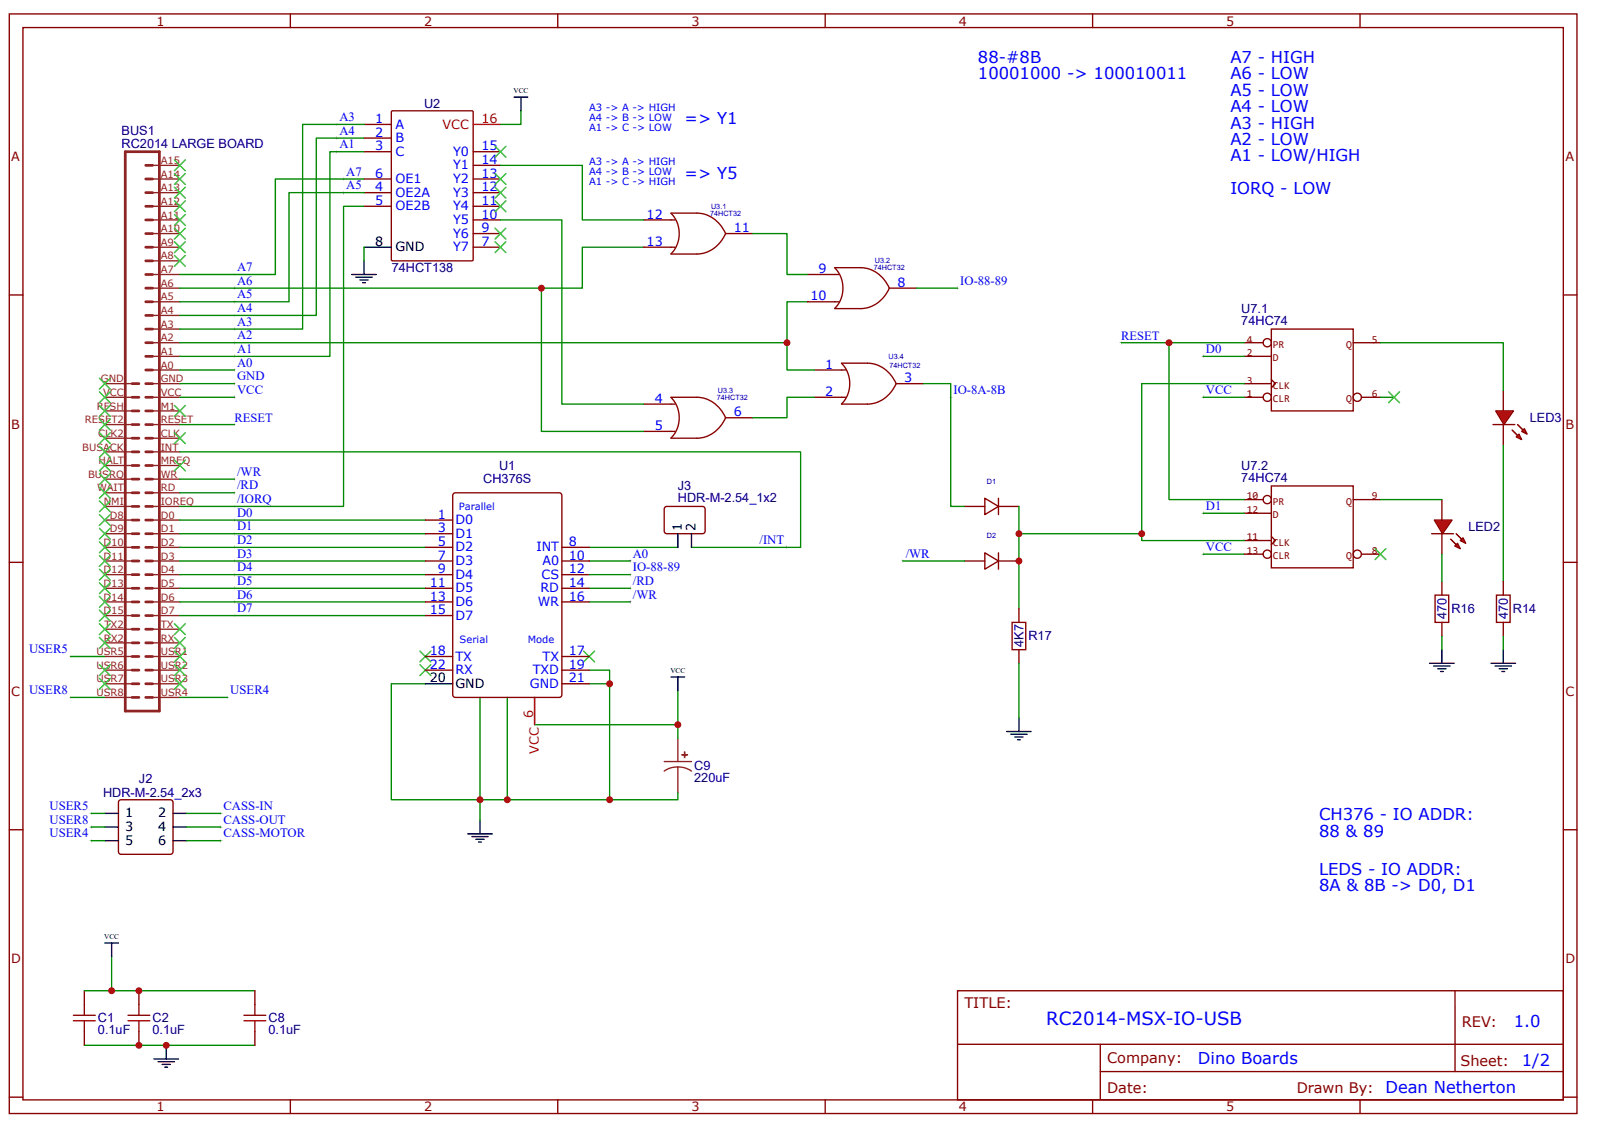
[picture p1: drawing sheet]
<svg xmlns="http://www.w3.org/2000/svg" width="297mm" height="210mm" viewBox="0 0 297 210" stroke-linecap="round" stroke-linejoin="round" font-family="sans-serif">
<g fill="none" stroke="#800" stroke-width=".25">
<path d="M1.7 2.6h290.7v203.9h-290.7zM4.3 5.1h285.5v198.8h-285.5zM53.8 2.6v2.5M103.4 2.6v2.5M153 2.6v2.5M202.6 2.6v2.5M252.1 2.6v2.5M67.5 23.1h5.1M67.5 25.6h5.1M67.5 28.1h5.1M67.5 35.7h5.1M67.5 38.2h5.1"/>
<path d="M67.5 33.2h5.1M72.6 20.6l14.9-.1 .2 .2v27.4l-.1 .2-14.8 .1-.2-.2zM87.7 28.1h5.1M87.7 35.7h5.1M87.7 38.2h5.1M87.7 33.2h5.1M87.7 30.7h5.1M124.4 39.5a5.4 5.4 0 0 1 0 7.6h4.8a6 6 0 0 0 5.3-3.8M124.4 39.5h4.8a6 6 0 0 1 5.3 3.8M1.7 54.7h2.6M87.7 45.8h5.1M87.7 43.3h5.1"/>
<path d="M87.7 40.8h5.1M119.3 45.8h5.9M119.3 40.8h5.9M134.5 43.3h5.1M149.7 50.9h5.8M149.7 56h5.8M164.9 53.4h5M164.9 53.4a6.1 6.1 0 0 0-5.3-3.8h-4.8a5.4 5.4 0 0 1-.1 7.6M164.9 53.4a6.1 6.1 0 0 1-5.3 3.8h-4.8M289.8 54.7h2.6M119.3 74.9h5.9M119.3 80h5.9"/>
<path d="M124.4 73.7a5.4 5.4 0 0 1 0 7.5M124.4 73.7h4.8a6 6 0 0 1 5.3 3.8M134.5 77.5h5.1M134.5 77.5a6.1 6.1 0 0 1-5.3 3.8h-4.8M151 68.6h5.8M151 73.7h5.8M166.1 71.1h5.1M166.1 71.1a6.1 6.1 0 0 0-5.3-3.8h-4.8a5.4 5.4 0 0 1 0 7.6M166.1 71.1a6.1 6.1 0 0 1-5.3 3.8h-4.8M78.9 96.4h5M78.9 99h5M84.1 91.5l.3-.1h19.3a.51 .51 0 0 1 .5 .5v36.9a.51 .51 0 0 1-.5 .5h-19.3a.51 .51 0 0 1-.5-.5v-36.9z"/>
<path d="M123.3 94l.3-.1h6.6a.51 .51 0 0 1 .5 .5v4.1a.51 .51 0 0 1-.5 .5h-6.6a.51 .51 0 0 1-.5-.5v-4.1zM1.7 104.3h2.6M78.9 101.5h5M78.9 104h5M78.9 106.5h5M78.9 109.1h5M78.9 111.6h5M78.9 114.1h5M104.2 101.5h5M104.2 104h5M104.2 106.5h5M104.2 109.1h5"/>
<path d="M104.2 111.6h5M266.1 110.3h2.5v5.1h-2.5zM267.3 107.8v2.5M267.3 115.4v2.5M289.8 104.3h2.6M78.9 121.7h5M78.9 124.3h5M104.2 121.7h5M104.2 124.3h5M104.2 126.8h5M1.7 153.8h2.6M22.1 148.4l.4-.1h9.1a.51 .51 0 0 1 .5 .5v9.1a.51 .51 0 0 1-.5 .5h-9.1a.51 .51 0 0 1-.5-.5v-9.1z"/>
<path d="M289.8 153.8h2.6M15.6 183.7v2.5M15.6 191.3v2.5M25.8 183.7v2.5M25.8 191.3v2.5M47.3 183.7v2.5M47.3 191.3v2.5M177.5 183.7h112.3v20.2h-112.3zM177.6 193.6h112.1M204 198.7h85.7M204 193.6v10.1M269.8 183.7v15"/>
<path d="M1.7 203.4h2.6M53.8 203.9v2.6M103.4 203.9v2.6M153 203.9v2.6M202.6 203.9v2.6M252.1 203.9v2.6M289.8 203.4h2.6"/>
</g>
<g fill="none" stroke="#8d2323" stroke-width=".51">
<path d="M23.2 28.1h6.3v103.7h-6.3zM27 35.7h1.3M27 33.2h1.3M27 30.7h1.3M27 38.2h1.3M27 40.8h1.3M27 43.3h1.3M27 45.8h1.3M27 48.4h1.3M27 50.9h1.3M27 53.4h1.3M27 58.5h1.3"/>
<path d="M27 56h1.3M24.5 71.1h1.3M24.5 73.7h1.3M24.5 76.2h1.3M24.5 78.7h1.3M27 61h1.3M27 66.1h1.3M27 63.5h1.3M27 68.6h1.3M27 71.1h1.3M27 73.7h1.3M27 76.2h1.3"/>
<path d="M27 78.7h1.3M24.5 86.3h1.3M24.5 83.8h1.3M24.5 81.3h1.3M24.5 91.4h1.3M24.5 88.8h1.3M24.5 93.9h1.3M24.5 96.4h1.3M24.5 99h1.3M27 86.3h1.3M27 83.8h1.3M27 81.3h1.3"/>
<path d="M27 91.4h1.3M27 88.8h1.3M27 93.9h1.3M27 96.4h1.3M27 99h1.3M24.5 101.5h1.3M24.5 104h1.3M24.5 111.6h1.3M24.5 109.1h1.3M24.5 106.5h1.3M24.5 116.7h1.3M24.5 114.1h1.3"/>
<path d="M24.5 119.2h1.3M27 101.5h1.3M27 104h1.3M27 111.6h1.3M27 109.1h1.3M27 106.5h1.3M27 116.7h1.3M27 114.1h1.3M27 119.2h1.3M24.5 121.7h1.3M24.5 124.3h1.3M24.5 126.8h1.3"/>
<path d="M24.5 129.3h1.3M27 121.7h1.3M27 124.3h1.3M27 126.8h1.3M27 129.3h1.3"/>
</g>
<g fill="none" stroke="#8d2323" stroke-width=".25">
<path d="M28.3 30.7h5M28.3 33.2h5M28.3 35.7h5M28.3 38.2h5M28.3 40.8h5M28.3 43.3h5M28.3 45.8h5M28.3 48.4h5M28.3 50.9h5M28.3 53.4h5M28.3 56h5M28.3 58.5h5"/>
<path d="M19.4 71.1h5.1M19.4 73.7h5.1M19.4 76.2h5.1M19.4 78.7h5.1M28.3 61h5M28.3 63.5h5M28.3 66.1h5M28.3 68.6h5M28.3 71.1h5M28.3 73.7h5M28.3 76.2h5M28.3 78.7h5"/>
<path d="M19.4 81.3h5.1M19.4 83.8h5.1M19.4 86.3h5.1M19.4 88.8h5.1M19.4 91.4h5.1M19.4 93.9h5.1M19.4 96.4h5.1M19.4 99h5.1M28.3 81.3h5M28.3 83.8h5M28.3 86.3h5M28.3 88.8h5"/>
<path d="M28.3 91.4h5M28.3 93.9h5M28.3 96.4h5M28.3 99h5M19.4 101.5h5.1M19.4 104h5.1M19.4 106.5h5.1M19.4 109.1h5.1M19.4 111.6h5.1M19.4 114.1h5.1M19.4 116.7h5.1M19.4 119.2h5.1"/>
<path d="M28.3 101.5h5M28.3 104h5M28.3 106.5h5M28.3 109.1h5M28.3 111.6h5M28.3 114.1h5M28.3 116.7h5M28.3 119.2h5M19.4 121.7h5.1M19.4 124.3h5.1M19.4 126.8h5.1M19.4 129.3h5.1"/>
<path d="M28.3 121.7h5M28.3 124.3h5M28.3 126.8h5M28.3 129.3h5"/>
</g>
<g fill="none" stroke="#000" stroke-width=".25">
<path d="M95.3 18h2.5M96.6 18v2.5M65.2 50.9h4.6M66 51.4h3M66.7 51.9h1.5M67.2 52.4h.5M67.5 45.8h5.1M67.5 48.4v2.5M125.7 99v2.5M128.2 99v2.5M78.9 126.8h5M19.4 150.8h2.6"/>
<path d="M19.4 153.3h2.6M19.4 155.9h2.6M32.1 150.8h2.5M32.1 153.3h2.5M32.1 155.9h2.5M86.7 154.6h4.6M87.5 155.1h3M88.2 155.6h1.6M88.7 156.1h.5M89 152.1v2.5M19.4 174.8h2.6M20.7 174.8v2.6"/>
<path d="M28.5 196.3h4.6M29.3 196.9h3M30.1 197.4h1.5M30.6 197.9h.5M30.8 193.8v2.5"/>
</g>
<path d="M87.7 23.1h5.1M99.1 129.3v5.1" fill="none" stroke="#f00" stroke-width=".25"/>
<g fill="none" stroke="#080" stroke-width=".25">
<path d="M67.5 33.2h-16.5v17.7h-17.7M67.5 23.1h-11.4v37.9h-22.8M67.5 35.7h-13.9v20.3h-20.3M67.5 38.2h-3.8v55.7h-30.4M67.5 25.6h-8.9v32.9h-25.3M92.8 30.7h15.2v10.1h11.3M96.6 20.5v2.6h-3.8M67.5 45.8v2.6M119.3 45.8h-11.3v7.6h-74.7M149.7 56h-3.8v7.5h-112.6M33.3 73.7h10.2M33.3 71.1h10.2"/>
<path d="M33.3 68.6h10.2M33.3 78.7h10.2M207.9 63.5h22.7M216.7 63.5v29.1h13.9M223.1 73.7h7.5M223.1 66.1h7.5M230.6 71.1h-18.9v29.1h18.9M255.9 73.7h2.6M33.3 83.8h115.1v17.7h-20.2M33.3 88.8h10.2M33.3 91.4h10.2M33.3 96.4h45.6"/>
<path d="M33.3 99h45.6M223.1 95.2h7.5M33.3 104h45.6M33.3 101.5h45.6M33.3 111.6h45.6M33.3 109.1h45.6M33.3 106.5h45.6M33.3 114.1h45.6M109.2 104h7.6M109.2 101.5h16.5M109.2 111.6h7.6M109.2 109.1h7.6"/>
<path d="M223.1 102.8h7.5M13.1 121.7h6.3M13.1 129.3h6.3M33.3 129.3h8.9M78.9 126.8h-6.3v21.5h16.4v3.8M94.1 129.3v19M109.2 126.8h3.8v21.5h-24v-19M109.2 124.3h3.8v2.5M125.7 128v6.4h-26.6v-5.1M16.9 150.8h2.5M16.9 153.3h2.5M16.9 155.9h2.5"/>
<path d="M34.6 150.8h6.3M34.6 153.3h6.3M34.6 155.9h6.3M20.7 177.4v6.3h-5.1M15.6 193.8h31.7M20.7 183.7h26.6"/>
</g>
<g fill="#000">
<path d="M32.3 39.8l2.1 2zM32.3 41.8l2.1-2z"/>
<path d="M32.3 37.2l2.1 2.1zM34.4 37.2l-2.1 2.1z"/>
<path d="M32.3 34.7l2.1 2zM34.4 34.7l-2.1 2z"/>
<path d="M32.3 32.2l2.1 2zM34.4 32.2l-2.1 2z"/>
<path d="M32.3 29.6l2.1 2.1zM32.3 31.7l2.1-2.1z"/>
<path d="M91.8 34.7l2 2zM93.8 34.7l-2 2z"/>
<path d="M91.8 37.2l2 2.1zM93.8 37.2l-2 2.1z"/>
<path d="M91.8 27.1l2 2zM91.8 29.1l2-2z"/>
<path d="M91.8 32.2l2 2zM93.8 32.2l-2 2z"/>
<path d="M32.3 47.4l2.1 2zM34.4 47.4l-2.1 2z"/>
<path d="M32.3 44.8l2.1 2zM34.4 44.8l-2.1 2z"/>
<path d="M32.3 42.3l2.1 2zM34.4 42.3l-2.1 2z"/>
<path d="M43.5 55.7v.5zM43.2 56h.5z"/>
<path d="M43.5 53.2v.5zM43.2 53.4h.5z"/>
<path d="M43.5 50.6v.5zM43.2 50.9h.5z"/>
<path d="M43.5 58.2v.5zM43.2 58.5h.5z"/>
<path d="M91.8 42.3l2 2zM93.8 42.3l-2 2z"/>
<path d="M18.4 77.7l2 2zM20.4 77.7l-2 2z"/>
<path d="M18.4 75.2l2 2zM20.4 75.2l-2 2z"/>
<path d="M18.4 70.1l2 2zM20.4 70.1l-2 2z"/>
<path d="M18.4 72.7l2 2zM20.4 72.7l-2 2z"/>
<path d="M32.3 75.2l2.1 2zM34.4 75.2l-2.1 2z"/>
<path d="M43.5 70.9v.5zM43.2 71.1h.5z"/>
<path d="M43.5 68.4v.5zM43.2 68.6h.5z"/>
<path d="M43.5 65.8v.5zM43.2 66.1h.5z"/>
<path d="M43.5 63.3v.5zM43.2 63.5h.5z"/>
<path d="M43.5 60.8v.5zM43.2 61h.5z"/>
<path d="M43.5 73.4v.5zM43.2 73.7h.5z"/>
<path d="M43.5 78.5v.5zM43.2 78.7h.5z"/>
<path d="M207.9 63.3v.5zM207.6 63.5h.5z"/>
<path d="M223.1 65.8v.5zM222.8 66.1h.5z"/>
<path d="M223.1 73.4v.5zM222.8 73.7h.5z"/>
<path d="M18.4 97.9l2 2.1zM20.4 97.9l-2 2.1z"/>
<path d="M18.4 95.4l2 2zM20.4 95.4l-2 2z"/>
<path d="M18.4 92.9l2 2zM20.4 92.9l-2 2z"/>
<path d="M18.4 90.4l2 2zM20.4 90.4l-2 2z"/>
<path d="M18.4 87.8l2 2.1zM20.4 87.8l-2 2.1z"/>
<path d="M18.4 85.3l2 2zM20.4 85.3l-2 2z"/>
<path d="M18.4 82.8l2 2zM20.4 82.8l-2 2z"/>
<path d="M18.4 80.2l2 2.1zM20.4 80.2l-2 2.1z"/>
<path d="M32.3 85.3l2.1 2zM32.3 87.3l2.1-2z"/>
<path d="M32.3 80.2l2.1 2.1zM34.4 80.2l-2.1 2.1z"/>
<path d="M43.5 88.6v.5zM43.2 88.8h.5z"/>
<path d="M43.5 91.1v.5zM43.2 91.4h.5z"/>
<path d="M43.5 93.6v.6zM43.2 93.9h.5z"/>
<path d="M43.5 96.2v.5zM43.2 96.4h.5z"/>
<path d="M43.5 98.7v.5zM43.2 99h.5z"/>
<path d="M223.1 94.9v.5zM222.8 95.2h.5z"/>
<path d="M18.4 113.1l2 2zM20.4 113.1l-2 2z"/>
<path d="M18.4 110.6l2 2zM18.4 112.6l2-2z"/>
<path d="M18.4 108.1l2 2zM20.4 108.1l-2 2z"/>
<path d="M18.4 105.5l2 2.1zM20.4 105.5l-2 2.1z"/>
<path d="M18.4 103l2 2zM20.4 103l-2 2z"/>
<path d="M18.4 100.5l2 2zM20.4 100.5l-2 2z"/>
<path d="M18.4 118.2l2 2zM20.4 118.2l-2 2z"/>
<path d="M18.4 115.7l2 2zM20.4 115.7l-2 2z"/>
<path d="M32.3 115.7l2.1 2zM34.4 115.7l-2.1 2z"/>
<path d="M32.3 118.2l2.1 2zM34.4 118.2l-2.1 2z"/>
<path d="M43.5 101.2v.5zM43.2 101.5h.5z"/>
<path d="M43.5 103.8v.5zM43.2 104h.5z"/>
<path d="M43.5 106.3v.5zM43.2 106.5h.5z"/>
<path d="M43.5 108.8v.5zM43.2 109.1h.5z"/>
<path d="M43.5 111.4v.5zM43.2 111.6h.5z"/>
<path d="M43.5 113.9v.5zM43.2 114.1h.5z"/>
<path d="M116.8 103.8v.5zM116.6 104h.5z"/>
<path d="M116.8 111.4v.5zM116.6 111.6h.5z"/>
<path d="M116.8 108.8v.5zM116.6 109.1h.5z"/>
<path d="M145.9 101.2v.5zM145.7 101.5h.5z"/>
<path d="M223.1 102.5v.5zM222.8 102.8h.5z"/>
<path d="M254.9 101.7l2.1 2.1zM257 101.7l-2.1 2.1z"/>
<path d="M13.1 121.5v.5zM12.9 121.7h.5z"/>
<path d="M13.1 129.1v.5zM12.9 129.3h.5z"/>
<path d="M18.4 125.8l2 2zM20.4 125.8l-2 2z"/>
<path d="M18.4 123.2l2 2.1zM18.4 125.3l2-2.1z"/>
<path d="M32.3 120.7l2.1 2zM34.4 120.7l-2.1 2z"/>
<path d="M32.3 123.2l2.1 2.1zM34.4 123.2l-2.1 2.1z"/>
<path d="M32.3 125.8l2.1 2zM34.4 125.8l-2.1 2z"/>
<path d="M42.2 129.1v.5zM41.9 129.3h.5z"/>
<path d="M77.9 120.7l2 2zM79.9 120.7l-2 2z"/>
<path d="M77.9 123.2l2 2.1zM77.9 125.3l2-2.1z"/>
<path d="M108.2 120.7l2 2zM110.2 120.7l-2 2z"/>
<path d="M16.9 155.6v.5zM16.6 155.9h.6z"/>
<path d="M16.9 153.1v.5zM16.6 153.3h.6z"/>
<path d="M16.9 150.6v.5zM16.6 150.8h.6z"/>
<path d="M40.9 150.6v.5zM40.7 150.8h.5z"/>
<path d="M40.9 153.1v.5zM40.7 153.3h.5z"/>
<path d="M40.9 155.6v.5zM40.7 155.9h.5z"/>
</g>
<g fill="none" stroke="#3c3" stroke-width=".25">
<path d="M32.3 39.8l2.1 2M32.3 37.2l2.1 2.1M32.3 34.7l2.1 2M32.3 32.2l2.1 2M32.3 29.6l2.1 2.1M34.4 39.8l-2.1 2M34.4 37.2l-2.1 2.1M34.4 34.7l-2.1 2M34.4 32.2l-2.1 2M34.4 29.6l-2.1 2.1M91.8 34.7l2 2M91.8 37.2l2 2.1"/>
<path d="M91.8 27.1l2 2M91.8 32.2l2 2M93.8 34.7l-2 2M93.8 37.2l-2 2.1M93.8 32.2l-2 2M93.8 27.1l-2 2M32.3 47.4l2.1 2M32.3 44.8l2.1 2M32.3 42.3l2.1 2M34.4 47.4l-2.1 2M34.4 44.8l-2.1 2M34.4 42.3l-2.1 2"/>
<path d="M91.8 42.3l2 2M93.8 42.3l-2 2M18.4 77.7l2 2M18.4 75.2l2 2M18.4 70.1l2 2M18.4 72.7l2 2M20.4 77.7l-2 2M20.4 75.2l-2 2M20.4 70.1l-2 2M20.4 72.7l-2 2M32.3 75.2l2.1 2M34.4 75.2l-2.1 2"/>
<path d="M18.4 97.9l2 2.1M18.4 95.4l2 2M18.4 92.9l2 2M18.4 90.4l2 2M18.4 87.8l2 2.1M18.4 85.3l2 2M18.4 82.8l2 2M18.4 80.2l2 2.1M20.4 97.9l-2 2.1M20.4 95.4l-2 2M20.4 92.9l-2 2M20.4 90.4l-2 2"/>
<path d="M20.4 87.8l-2 2.1M20.4 85.3l-2 2M20.4 82.8l-2 2M20.4 80.2l-2 2.1M32.3 85.3l2.1 2M32.3 80.2l2.1 2.1M34.4 85.3l-2.1 2M34.4 80.2l-2.1 2.1M18.4 113.1l2 2M18.4 110.6l2 2M18.4 108.1l2 2M18.4 105.5l2 2.1"/>
<path d="M18.4 103l2 2M18.4 100.5l2 2M18.4 118.2l2 2M18.4 115.7l2 2M20.4 113.1l-2 2M20.4 110.6l-2 2M20.4 108.1l-2 2M20.4 105.5l-2 2.1M20.4 103l-2 2M20.4 100.5l-2 2M20.4 118.2l-2 2M20.4 115.7l-2 2"/>
<path d="M32.3 115.7l2.1 2M32.3 118.2l2.1 2M34.4 115.7l-2.1 2M34.4 118.2l-2.1 2M254.9 101.7l2.1 2.1M257 101.7l-2.1 2.1M18.4 125.8l2 2M18.4 123.2l2 2.1M20.4 125.8l-2 2M20.4 123.2l-2 2.1M32.3 120.7l2.1 2M32.3 123.2l2.1 2.1"/>
<path d="M32.3 125.8l2.1 2M34.4 120.7l-2.1 2M34.4 123.2l-2.1 2.1M34.4 125.8l-2.1 2M77.9 120.7l2 2M77.9 123.2l2 2.1M79.9 120.7l-2 2M79.9 123.2l-2 2.1M108.2 120.7l2 2M110.2 120.7l-2 2"/>
</g>
<path d="M13.6 189.3h4.1M13.6 188.3h4.1M15.6 186.2v2.1M15.6 189.3v2M23.7 189.3h4.1M23.7 188.3h4.1M25.8 186.2v2.1M25.8 189.3v2M45.2 189.3h4.1M45.2 188.3h4.1M47.3 186.2v2.1M47.3 189.3v2" fill="none" stroke="#a00000" stroke-width=".25"/>
<g fill="none" stroke="#840000" stroke-width=".25">
<path d="M230.6 73.7h3.6M230.6 66.1h5.1M230.6 71.1h5.1M230.6 63.5h3.6M235.7 61h15.2v15.2h-15.2zM235.7 70.4l.8 .7-.8 .8M250.9 63.5h5M252.4 73.7h3.5M230.6 92.6h3.6M230.6 95.2h5.1M235.7 90.1h15.2v15.2h-15.2zM235.7 99.5l.8 .7-.8 .8"/>
<path d="M250.9 92.6h5M230.6 100.2h5.1M230.6 102.8h3.6M252.4 102.8h3.5"/>
<circle cx="234.9" cy="73.7" r=".76"/>
<circle cx="234.9" cy="63.5" r=".76"/>
<circle cx="251.6" cy="73.7" r=".76"/>
<circle cx="234.9" cy="92.6" r=".76"/>
<circle cx="234.9" cy="102.8" r=".76"/>
<circle cx="251.6" cy="102.8" r=".76"/>
</g>
<path d="M265.9 96.4h3.3l-1.8 2.6z" fill="#f00"/>
<path d="M265.4 99h4.1M265.9 96.4h3.3l-1.8 2.6z" fill="none" stroke="#800" stroke-width=".25"/>
<path d="M270 99l1 1z" fill="#800"/>
<path d="M270 99l1 1" fill="none" stroke="#800" stroke-width=".25"/>
<path d="M269 100l1 1z" fill="#800"/>
<path d="M269 100l1 1" fill="none" stroke="#800" stroke-width=".25"/>
<path d="M270.7 100.2l.5-.5 .5 1z" fill="#f00"/>
<path d="M270.7 100.2l.5-.5 .5 1z" fill="none" stroke="#800" stroke-width=".25"/>
<path d="M270.2 100.7l.5 1-1-.5z" fill="#f00"/>
<path d="M267.3 92.6v3.8M267.3 99v3.8M270.2 100.7l.5 1-1-.5z" fill="none" stroke="#800" stroke-width=".25"/>
<path d="M67.5 28.1h-6.3v38h-27.9M92.8 40.8h11.4v34.1h15.1M100.4 53.4v26.6h18.9M139.6 43.3h6.3v7.6h3.8M255.9 92.6h11.4M267.3 102.8v5M267.3 117.9v2.6" fill="none" stroke="#080" stroke-width=".25"/>
<path d="M124.4 125.5h2.5M125.7 125.5v2.5M265 123h4.6M265.8 123.5h3M266.6 124h1.5M267.1 124.5h.5M267.3 120.5v2.5" fill="none" stroke="#000" stroke-width=".25"/>
<g fill="#000">
<path d="M62.4 27.9v.5zM62.2 28.1h.5z"/>
<path d="M62.4 22.8v.5zM62.2 23.1h.5z"/>
<path d="M62.4 25.3v.6zM62.2 25.6h.5z"/>
<path d="M63.7 35.5v.5zM63.4 35.7h.5z"/>
<path d="M63.7 32.9v.5zM63.4 33.2h.5z"/>
<path d="M91.8 44.8l2 2zM93.8 44.8l-2 2z"/>
<path d="M177.5 53.2v.5zM177.3 53.4h.5z"/>
<path d="M176.3 73.4v.5zM176 73.7h.5z"/>
</g>
<path d="M91.8 44.8l2 2M93.8 44.8l-2 2" fill="none" stroke="#3c3" stroke-width=".25"/>
<path d="M125.7 136.9v4.3M123.1 141.2h5.1M125.7 142.2a4.1 4.1 0 0 0-2.6 .8M125.7 142.2a4.1 4.1 0 0 1 2.5 .8M125.7 142.2v4.8" fill="none" stroke="#8d2323" stroke-width=".25"/>
<path d="M126.4 139.9l1 .1z" fill="#8d2323"/>
<path d="M126.4 139.9l1 .1z" fill="none" stroke="#8d2323" stroke-width=".25"/>
<path d="M126.9 139.4v1z" fill="#8d2323"/>
<path d="M126.9 139.4v1z" fill="none" stroke="#8d2323" stroke-width=".25"/>
<path d="M125.7 134.4v2.5M125.7 147v1.3h-12.7" fill="none" stroke="#080" stroke-width=".25"/>
<path d="M277.3 76.2h3.3l-1.8 2.5z" fill="#f00"/>
<path d="M276.8 78.7h4M277.3 76.2h3.3l-1.8 2.5z" fill="none" stroke="#800" stroke-width=".25"/>
<path d="M281.4 78.7l1 1z" fill="#800"/>
<path d="M281.4 78.7l1 1" fill="none" stroke="#800" stroke-width=".25"/>
<path d="M280.3 79.7l1.1 1z" fill="#800"/>
<path d="M280.3 79.7l1.1 1" fill="none" stroke="#800" stroke-width=".25"/>
<path d="M282.1 80l.5-.5 .5 1z" fill="#f00"/>
<path d="M282.1 80l.5-.5 .5 1z" fill="none" stroke="#800" stroke-width=".25"/>
<path d="M281.6 80.5l.5 1-1-.5z" fill="#f00"/>
<g fill="none" stroke="#800" stroke-width=".25">
<path d="M278.7 72.4v3.8M278.7 78.7v3.8M178.8 93.9h3.8M182.6 92.4l2.5 1.5-2.5 1.5zM185.1 93.9h3.8M185.1 92.4v3M281.6 80.5l.5 1-1-.5zM178.8 104h3.8M182.6 102.5l2.5 1.5-2.5 1.5zM185.1 102.5v3M185.1 104h3.8M187.6 115.4h2.6v5.1h-2.6z"/>
<path d="M188.9 112.9v2.5M277.4 110.3h2.6v5.1h-2.6zM278.7 107.8v2.5M278.7 115.4v2.5M188.9 120.5v2.5"/>
</g>
<path d="M169.9 53.4h7.6M145.9 63.5v5.1h5.1M151 73.7h-5.1v3.8h-6.3M171.2 71.1h5.1v22.8h2.5M255.9 63.5h22.8v8.9M188.9 93.9v19M188.9 99h22.8M278.7 82.5v25.3M109.2 106.5h7.6M167.4 104h11.4M278.7 117.9v2.6M188.9 123v10.1" fill="none" stroke="#080" stroke-width=".25"/>
<path d="M186.6 135.6h4.6M187.4 136.1h3M188.2 136.6h1.5M188.7 137.2h.5M188.9 133.1v2.5M276.4 123h4.6M277.2 123.5h3M278 124h1.5M278.5 124.5h.5M278.7 120.5v2.5" fill="none" stroke="#000" stroke-width=".25"/>
<g fill="#000">
<path d="M257.5 72.7l2 2zM259.5 72.7l-2 2z"/>
<path d="M116.8 106.3v.5zM116.6 106.5h.5z"/>
<path d="M167.4 103.8v.5zM167.2 104h.5z"/>
</g>
<path d="M257.5 72.7l2 2M259.5 72.7l-2 2" fill="none" stroke="#3c3" stroke-width=".25"/>
<g fill="#c00">
<circle cx="89" cy="148.3" r=".63"/>
<circle cx="20.7" cy="183.7" r=".63"/>
<circle cx="216.7" cy="63.5" r=".63"/>
<circle cx="25.8" cy="183.7" r=".63"/>
<circle cx="113" cy="126.8" r=".63"/>
<circle cx="113" cy="148.3" r=".63"/>
<circle cx="125.7" cy="134.4" r=".63"/>
<circle cx="94.1" cy="148.3" r=".63"/>
<circle cx="25.8" cy="193.8" r=".63"/>
<circle cx="30.8" cy="193.8" r=".63"/>
<circle cx="145.9" cy="63.5" r=".63"/>
<circle cx="100.4" cy="53.4" r=".63"/>
<circle cx="188.9" cy="104" r=".63"/>
<circle cx="211.7" cy="99" r=".63"/>
<circle cx="188.9" cy="99" r=".63"/>
</g>
<text font-size="3.4" fill="#00f" x="194" y="190">RC2014-MSX-IO-USB</text>
<g font-size="3" fill="#00f">
<text x="181.3" y="11.7">88-#8B</text>
<text x="228.1" y="11.7">A7 - HIGH</text>
<text x="181.3" y="14.7">10001000 -&gt; 100010011</text>
<text x="228.1" y="14.7">A6 - LOW</text>
<text x="228.1" y="17.8">A5 - LOW</text>
<text x="126.9" y="23.1">=&gt; Y1</text>
<text x="228.1" y="20.8">A4 - LOW</text>
<text x="228.1" y="23.8">A3 - HIGH</text>
<text x="228.1" y="26.9">A2 - LOW</text>
<text x="228.1" y="29.9">A1 - LOW/HIGH</text>
<text x="126.9" y="33.2">=&gt; Y5</text>
<text x="228.1" y="36">IORQ - LOW</text>
<text x="244.6" y="152.1">CH376 - IO ADDR:</text>
<text x="244.6" y="155.1">88 &amp; 89</text>
<text x="244.6" y="162.2">LEDS - IO ADDR:</text>
<text x="244.6" y="165.2">8A &amp; 8B -&gt; D0, D1</text>
<text x="280.6" y="190.3">1.0</text>
<text x="222.1" y="197.2">Dino Boards</text>
<text x="282.2" y="197.7">1/2</text>
<text x="256.9" y="202.7">Dean Netherton</text>
</g>
<g font-size="2.7" fill="#800">
<text x="178.8" y="187">TITLE:</text>
<text x="271" y="190.3">REV:</text>
<text x="205.3" y="197.2">Company:</text>
<text x="270.8" y="197.6">Sheet:</text>
<text x="205.3" y="202.7">Date:</text>
<text x="240.4" y="202.7">Drawn By:</text>
</g>
<g font-size="2.4" fill="#800">
<text x="29" y="4.7">1</text>
<text x="78.6" y="4.7">2</text>
<text x="128.2" y="4.7">3</text>
<text x="177.8" y="4.7">4</text>
<text x="227.4" y="4.7">5</text>
<text x="2.1" y="29.9">A</text>
<text x="290.2" y="29.9">A</text>
<text x="2.1" y="79.5">B</text>
<text x="290.2" y="79.5">B</text>
<text x="2.1" y="129.1">C</text>
<text x="290.2" y="129.1">C</text>
<text x="2.1" y="178.6">D</text>
<text x="290.2" y="178.6">D</text>
<text x="29" y="206.1">1</text>
<text x="78.6" y="206.1">2</text>
<text x="128.2" y="206.1">3</text>
<text x="177.8" y="206.1">4</text>
<text x="227.4" y="206.1">5</text>
</g>
<g font-size="2.4" fill="#00f">
<text x="62.9" y="22.4">A3</text>
<text x="69.5" y="22.8">1</text>
<text x="73.3" y="23.8">A</text>
<text x="62.9" y="27.5">A1</text>
<text x="62.9" y="25">A4</text>
<text x="69.5" y="25.4">2</text>
<text x="69.5" y="27.9">3</text>
<text x="73.3" y="26.4">B</text>
<text x="73.3" y="28.9">C</text>
<text x="84" y="28.9">Y0</text>
<text x="89.2" y="27.9">15</text>
<text x="64.2" y="35.1">A5</text>
<text x="64.2" y="32.6">A7</text>
<text x="69.5" y="35.5">4</text>
<text x="69.5" y="32.9">6</text>
<text x="73.3" y="33.9">OE1</text>
<text x="84" y="33.9">Y2</text>
<text x="84" y="31.4">Y1</text>
<text x="89.2" y="35.5">12</text>
<text x="89.2" y="32.9">13</text>
<text x="89.2" y="30.4">14</text>
<text x="69.5" y="38">5</text>
<text x="73.3" y="36.5">OE2A</text>
<text x="73.3" y="39">OE2B</text>
<text x="84" y="41.5">Y5</text>
<text x="84" y="39">Y4</text>
<text x="84" y="36.5">Y3</text>
<text x="89.2" y="40.5">10</text>
<text x="89.2" y="38">11</text>
<text x="119.9" y="40.5">12</text>
<text x="84" y="46.6">Y7</text>
<text x="84" y="44.1">Y6</text>
<text x="89.2" y="45.6">7</text>
<text x="89.2" y="43.1">9</text>
<text x="119.9" y="45.6">13</text>
<text x="136" y="43.1">11</text>
<text x="44" y="52.8">A6</text>
<text x="44" y="50.3">A7</text>
<text x="151.7" y="50.6">9</text>
<text x="166.4" y="53.2">8</text>
<text x="178" y="52.8">IO-88-89</text>
<text x="44" y="55.3">A5</text>
<text x="44" y="57.9">A4</text>
<text x="150.2" y="55.7">10</text>
<text x="44" y="65.4">A1</text>
<text x="44" y="62.9">A2</text>
<text x="44" y="60.4">A3</text>
<text x="223.6" y="65.4">D0</text>
<text x="44" y="70.5">GND</text>
<text x="44" y="68">A0</text>
<text x="153" y="68.4">1</text>
<text x="167.7" y="70.9">3</text>
<text x="44" y="73">VCC</text>
<text x="121.4" y="74.7">4</text>
<text x="136" y="77.2">6</text>
<text x="153" y="73.4">2</text>
<text x="176.8" y="73">IO-8A-8B</text>
<text x="223.6" y="73">VCC</text>
<text x="121.4" y="79.7">5</text>
<text x="44" y="88.2">/WR</text>
<text x="44" y="90.7">/RD</text>
<text x="44" y="93.3">/IORQ</text>
<text x="44" y="95.8">D0</text>
<text x="223.6" y="94.5">D1</text>
<text x="44" y="98.3">D1</text>
<text x="44" y="100.9">D2</text>
<text x="81.2" y="96.2">1</text>
<text x="81.2" y="98.7">3</text>
<text x="81.2" y="101.2">5</text>
<text x="84.4" y="97.2">D0</text>
<text x="84.4" y="99.7">D1</text>
<text x="105.4" y="101.2">8</text>
<text x="140.8" y="100.9">/INT</text>
<text x="44" y="103.4">D3</text>
<text x="44" y="105.9">D4</text>
<text x="81.2" y="103.8">7</text>
<text x="81.2" y="106.3">9</text>
<text x="84.4" y="102.2">D2</text>
<text x="84.4" y="104.8">D3</text>
<text x="84.4" y="107.3">D4</text>
<text x="99.5" y="102.2">INT</text>
<text x="100.4" y="107.3">CS</text>
<text x="100.5" y="104.8">A0</text>
<text x="105.4" y="103.8">10</text>
<text x="105.4" y="106.3">12</text>
<text x="117.3" y="103.4">A0</text>
<text x="117.3" y="105.9">IO-88-89</text>
<text x="167.9" y="103.4">/WR</text>
<text x="223.6" y="102.1">VCC</text>
<text x="44" y="108.4">D5</text>
<text x="44" y="111">D6</text>
<text x="44" y="113.5">D7</text>
<text x="79.7" y="108.8">11</text>
<text x="79.7" y="111.4">13</text>
<text x="79.7" y="113.9">15</text>
<text x="84.4" y="109.8">D5</text>
<text x="84.4" y="112.4">D6</text>
<text x="99.7" y="112.4">WR</text>
<text x="100.2" y="109.8">RD</text>
<text x="105.4" y="108.8">14</text>
<text x="105.4" y="111.4">16</text>
<text x="117.3" y="111">/WR</text>
<text x="117.3" y="108.4">/RD</text>
<text x="84.4" y="114.9">D7</text>
<text x="5.4" y="121.1">USER5</text>
<text x="79.7" y="121.5">18</text>
<text x="79.7" y="124">22</text>
<text x="84.4" y="122.5">TX</text>
<text x="84.4" y="125">RX</text>
<text x="98.8" y="125">TXD</text>
<text x="100.6" y="122.5">TX</text>
<text x="105.4" y="121.5">17</text>
<text x="105.4" y="124">19</text>
<text x="5.4" y="128.7">USER8</text>
<text x="42.7" y="128.7">USER4</text>
<text x="98.2" y="127.5">GND</text>
<text x="105.4" y="126.5">21</text>
<text x="9.2" y="155.2">USER4</text>
<text x="9.2" y="152.7">USER8</text>
<text x="9.2" y="150.2">USER5</text>
<text x="41.4" y="150.2">CASS-IN</text>
<text x="41.4" y="152.7">CASS-OUT</text>
<text x="41.4" y="155.2">CASS-MOTOR</text>
</g>
<g font-size="2.4" fill="#000080">
<text x="78.6" y="20.1">U2</text>
<text x="22.5" y="27.4">RC2014 LARGE BOARD</text>
<text x="22.5" y="25.1">BUS1</text>
<text x="72.6" y="50.5">74HCT138</text>
<text x="230.1" y="58">U7.1</text>
<text x="230.1" y="60.3">74HC74</text>
<text x="283.6" y="78.3">LED3</text>
<text x="89.6" y="89.6">CH376S</text>
<text x="92.5" y="87.1">U1</text>
<text x="230.1" y="89.3">74HC74</text>
<text x="230.1" y="87.1">U7.2</text>
<text x="125.7" y="93.1">HDR-M-2.54_1x2</text>
<text x="125.7" y="90.8">J3</text>
<text x="272.2" y="98.5">LED2</text>
<text x="269.1" y="113.7">R16</text>
<text x="280.5" y="113.7">R14</text>
<text x="189.8" y="119.9" transform="rotate(-90 189.8 119.9)">4K7</text>
<text x="190.7" y="118.7">R17</text>
<text x="268.2" y="114.8" transform="rotate(-90 268.2 114.8)">470</text>
<text x="279.6" y="114.8" transform="rotate(-90 279.6 114.8)">470</text>
<text x="128.7" y="142.8">C9</text>
<text x="19.1" y="147.8">HDR-M-2.54_2x3</text>
<text x="25.8" y="145.2">J2</text>
<text x="128.7" y="145">220uF</text>
<text x="18.2" y="191.8">0.1uF</text>
<text x="18.2" y="189.5">C1</text>
<text x="28.3" y="191.8">0.1uF</text>
<text x="28.3" y="189.5">C2</text>
<text x="49.8" y="191.8">0.1uF</text>
<text x="49.8" y="189.5">C8</text>
</g>
<g font-size="2.4" fill="#f00">
<text x="82.1" y="23.8">VCC</text>
<text x="89.2" y="22.8">16</text>
<text x="98.9" y="133.1" transform="rotate(-90 98.9 133.1)">6</text>
<text x="99.9" y="139.8" transform="rotate(-90 99.9 139.8)">VCC</text>
</g>
<g font-size="2.4">
<text x="69.5" y="45.6">8</text>
<text x="73.3" y="46.6">GND</text>
<text x="126.4" y="98.5" transform="rotate(-90 126.4 98.5)">1</text>
<text x="129" y="98.5" transform="rotate(-90 129 98.5)">2</text>
<text x="79.7" y="126.5">20</text>
<text x="84.4" y="127.5">GND</text>
<text x="23.2" y="151.6">1</text>
<text x="23.2" y="154.1">3</text>
<text x="29.3" y="151.6">2</text>
<text x="29.3" y="154.1">4</text>
<text x="23.2" y="156.6">5</text>
<text x="29.3" y="156.6">6</text>
</g>
<g font-size="2.3" fill="#00f">
<text x="207.9" y="63.1">RESET</text>
<text x="43.5" y="78.3">RESET</text>
</g>
<g font-size="2" fill="#840000">
<text x="231.2" y="63.5">4</text>
<text x="236" y="64.5">PR</text>
<text x="249.6" y="64.5">Q</text>
<text x="254.4" y="63.5">5</text>
<text x="231.2" y="66.1">2</text>
<text x="231.2" y="71.1">3</text>
<text x="236" y="67">D</text>
<text x="231.2" y="73.6">1</text>
<text x="236" y="74.6">CLR</text>
<text x="236" y="72.1">CLK</text>
<text x="249.6" y="74.6">Q</text>
<text x="254.4" y="73.6">6</text>
<text x="231.2" y="92.6">10</text>
<text x="231.2" y="95.1">12</text>
<text x="236" y="93.6">PR</text>
<text x="249.6" y="93.6">Q</text>
<text x="254.4" y="92.6">9</text>
<text x="231.2" y="100.2">11</text>
<text x="236" y="101.2">CLK</text>
<text x="236" y="96.1">D</text>
<text x="231.2" y="102.7">13</text>
<text x="236" y="103.7">CLR</text>
<text x="249.6" y="103.7">Q</text>
<text x="254.4" y="102.7">8</text>
</g>
<g font-size="1.9" fill="#00f">
<text x="109.2" y="20.5">A3 -&gt; A -&gt; HIGH</text>
<text x="109.2" y="22.4">A4 -&gt; B -&gt; LOW</text>
<text x="109.2" y="24.3">A1 -&gt; C -&gt; LOW</text>
<text x="109.2" y="30.7">A3 -&gt; A -&gt; HIGH</text>
<text x="109.2" y="32.5">A4 -&gt; B -&gt; LOW</text>
<text x="109.2" y="34.4">A1 -&gt; C -&gt; HIGH</text>
<text x="85.1" y="94.7">Parallel</text>
<text x="85.2" y="119.2">Serial</text>
<text x="97.8" y="119.2">Mode</text>
</g>
<g font-size="1.9" fill="#8d2323">
<text x="29.8" y="30.4">A15</text>
<text x="29.8" y="32.9">A14</text>
<text x="29.8" y="35.5">A13</text>
<text x="29.8" y="38">A12</text>
<text x="29.8" y="40.5">A11</text>
<text x="29.8" y="43.1">A10</text>
<text x="29.8" y="45.6">A9</text>
<text x="29.8" y="48.1">A8</text>
<text x="29.8" y="50.6">A7</text>
<text x="29.8" y="53.2">A6</text>
<text x="29.8" y="55.7">A5</text>
<text x="29.8" y="58.2">A4</text>
<text x="29.8" y="60.8">A3</text>
<text x="29.8" y="63.3">A2</text>
<text x="29.8" y="65.8">A1</text>
<text x="18.7" y="70.9">GND</text>
<text x="29.8" y="68.4">A0</text>
<text x="29.8" y="70.9">GND</text>
<text x="18" y="75.9">RFSH</text>
<text x="19.1" y="73.4">VCC</text>
<text x="29.8" y="73.4">VCC</text>
<text x="29.8" y="75.9">M1</text>
<text x="15.2" y="83.5">BUSACK</text>
<text x="15.7" y="78.5">RESET2</text>
<text x="18.2" y="81">CLK2</text>
<text x="29.8" y="78.5">RESET</text>
<text x="29.8" y="81">CLK</text>
<text x="29.8" y="83.5">INT</text>
<text x="16.3" y="88.6">BUSRQ</text>
<text x="18.3" y="86.1">HALT</text>
<text x="29.8" y="86.1">MREQ</text>
<text x="29.8" y="88.6">WR</text>
<text x="18" y="91.1">WAIT</text>
<text x="19.2" y="93.6">NMI</text>
<text x="29.8" y="91.1">RD</text>
<text x="29.8" y="93.6">IOREQ</text>
<text x="19.2" y="101.2">D10</text>
<text x="20.4" y="96.2">D8</text>
<text x="20.4" y="98.7">D9</text>
<text x="29.8" y="96.2">D0</text>
<text x="29.8" y="98.7">D1</text>
<text x="29.8" y="101.2">D2</text>
<text x="19.2" y="103.8">D11</text>
<text x="19.2" y="106.3">D12</text>
<text x="29.8" y="103.8">D3</text>
<text x="29.8" y="106.3">D4</text>
<text x="19.2" y="108.8">D13</text>
<text x="19.2" y="111.4">D14</text>
<text x="19.2" y="113.9">D15</text>
<text x="29.8" y="108.8">D5</text>
<text x="29.8" y="111.4">D6</text>
<text x="29.8" y="113.9">D7</text>
<text x="19.2" y="118.9">RX2</text>
<text x="19.4" y="116.4">TX2</text>
<text x="29.8" y="116.4">TX</text>
<text x="29.8" y="118.9">RX</text>
<text x="17.9" y="121.5">USR5</text>
<text x="17.9" y="124">USR6</text>
<text x="29.8" y="121.5">USR1</text>
<text x="29.8" y="124">USR2</text>
<text x="17.9" y="126.5">USR7</text>
<text x="17.9" y="129.1">USR8</text>
<text x="29.8" y="126.5">USR3</text>
<text x="29.8" y="129.1">USR4</text>
</g>
<g font-size="1.3">
<text x="95.2" y="17.2">VCC</text>
<text x="124.3" y="124.7">VCC</text>
<text x="19.3" y="174">VCC</text>
</g>
<g font-size="1.3" fill="#000080">
<text x="131.6" y="40">74HCT32</text>
<text x="131.8" y="38.7">U3.1</text>
<text x="162" y="50.1">74HCT32</text>
<text x="162.2" y="48.8">U3.2</text>
<text x="164.7" y="66.5">U3.4</text>
<text x="164.9" y="68.2">74HCT32</text>
<text x="132.9" y="74.1">74HCT32</text>
<text x="133.1" y="72.9">U3.3</text>
<text x="183" y="89.7">D1</text>
<text x="183" y="99.8">D2</text>
</g>
</svg>
